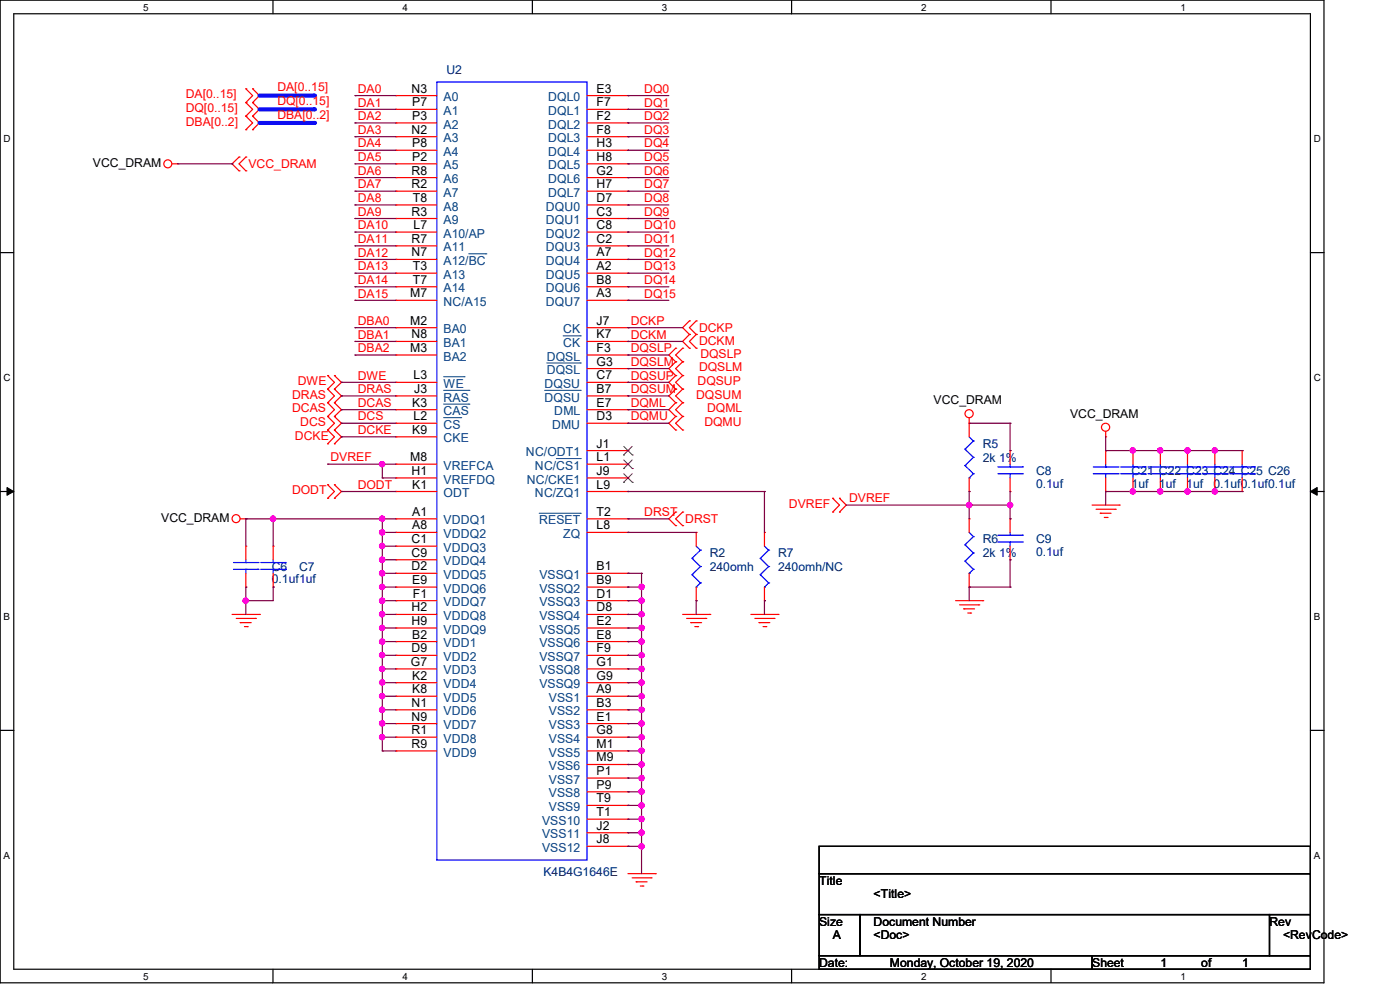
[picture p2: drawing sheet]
<svg xmlns="http://www.w3.org/2000/svg" width="297mm" height="210mm" viewBox="0 0 297 210" stroke-linecap="round" stroke-linejoin="round" font-family="sans-serif">
<path d="M0 0h280.9v208.5h-280.9zM2.9 2.9h275.1v202.7h-275.1z" fill="none" stroke="#000" stroke-width=".25"/>
<g fill="#fff">
<path d="M30.4 .3h1.1v2.4h-1.1z"/>
<path d="M30.4 205.9h1.1v2.3h-1.1z"/>
</g>
<path d="M57.9 0v2.9M57.9 205.6v2.9" fill="none" stroke="#000" stroke-width=".25"/>
<g fill="#fff">
<path d="M85.4 .3h1.1v2.4h-1.1z"/>
<path d="M85.4 205.9h1.1v2.3h-1.1z"/>
</g>
<path d="M112.9 0v2.9M112.9 205.6v2.9" fill="none" stroke="#000" stroke-width=".25"/>
<g fill="#fff">
<path d="M140.4 .3h1.2v2.4h-1.2z"/>
<path d="M140.4 205.9h1.2v2.3h-1.2z"/>
</g>
<path d="M167.9 0v2.9M167.9 205.6v2.9" fill="none" stroke="#000" stroke-width=".25"/>
<g fill="#fff">
<path d="M195.4 .3h1.2v2.4h-1.2z"/>
<path d="M195.4 205.9h1.2v2.3h-1.2z"/>
</g>
<path d="M223 0v2.9M223 205.6v2.9" fill="none" stroke="#000" stroke-width=".25"/>
<g fill="#fff">
<path d="M250.4 .3h1.2v2.4h-1.2z"/>
<path d="M250.4 205.9h1.2v2.3h-1.2z"/>
<path d="M.8 28.2h1.4v2.4h-1.4z"/>
<path d="M278.7 28.2h1.5v2.4h-1.5z"/>
<path d="M.8 78.9h1.4v2.3h-1.4z"/>
<path d="M278.7 78.9h1.5v2.3h-1.5z"/>
</g>
<path d="M0 53.6h2.9M278 53.6h2.9" fill="none" stroke="#000" stroke-width=".25"/>
<g fill="#fff">
<path d="M.8 129.6h1.3v2.3h-1.3z"/>
<path d="M278.7 129.6h1.4v2.3h-1.4z"/>
</g>
<path d="M0 104.3h2.9M278 104.3h2.9" fill="none" stroke="#000" stroke-width=".25"/>
<path d="M1.5 103.4l1.4 .9-1.4 .8zM278 104.3l1.4-.9v1.7z" fill="#000" stroke="#000" stroke-width=".21"/>
<g fill="#fff">
<path d="M.8 180.3h1.3v2.3h-1.3z"/>
<path d="M278.7 180.3h1.4v2.3h-1.4z"/>
</g>
<path d="M0 154.9h2.9M278 154.9h2.9M173.8 179.5h104.2v5.8h-104.2zM173.8 185.3h104.2v8.7h-104.2zM173.8 194h8.7v8.7h-8.7zM182.5 194h86.8v8.7h-86.8zM269.3 194h8.7v8.7h-8.7zM173.8 202.7h57.9v2.9h-57.9zM231.7 202.7h46.3v2.9h-46.3z" fill="none" stroke="#000" stroke-width=".25"/>
<g fill="none" stroke="#f00" stroke-width=".25">
<path d="M52.2 18.8h.1M52.2 18.8l1.4 1.5-1.4 1.5M53.6 18.8h.1M53.6 18.8l1.4 1.5-1.4 1.5M36.5 34.8h1.2M37.7 34.8h.1M50.7 33.3h.1M50.7 36.2h.1M50.7 33.3l-1.5 1.5 1.5 1.4M52.2 21.8h.1M52.2 24.6h.1M52.2 27.5h.1"/>
<path d="M52.2 36.2h.1M52.2 33.3h.1M52.2 21.8l1.4 1.4-1.4 1.4M52.2 24.6l1.4 1.5-1.4 1.4M52.2 33.3l-1.5 1.5 1.5 1.4M53.6 21.8h.1M53.6 24.6h.1M53.6 27.5h.1M53.6 21.8l1.4 1.4-1.4 1.4M53.6 24.6l1.4 1.5-1.4 1.4M84 29h.1M84 20.3h.1"/>
<path d="M84 34.8h.1M84 26.1h.1M84 23.2h.1M84 31.9h.1M84 37.7h.1M84 34.8h8.7M84 29h8.7M84 20.3h8.7M84 26.1h8.7M84 23.2h8.7M84 31.9h8.7M84 37.7h8.7"/>
<path d="M124.5 34.8h8.7M124.5 29h8.7M124.5 20.3h8.7M124.5 26.1h8.7M124.5 23.2h8.7M124.5 31.9h8.7M124.5 37.7h8.7M133.2 34.8h.1M133.2 31.9h.1M133.2 37.7h.1M133.2 29h.1M133.2 23.2h.1"/>
<path d="M133.2 26.1h.1M133.2 20.3h.1M84 49.2h.1M84 55h.1M84 40.6h.1M84 46.4h.1M84 52.2h.1M84 58h.1M84 43.5h.1M84 49.2h8.7M84 55h8.7M84 40.6h8.7"/>
<path d="M84 46.4h8.7M84 52.2h8.7M84 58h8.7M84 43.5h8.7M124.5 49.2h8.7M124.5 55h8.7M124.5 40.6h8.7M124.5 46.4h8.7M124.5 52.2h8.7M124.5 58h8.7M124.5 43.5h8.7M133.2 40.6h.1"/>
<path d="M133.2 43.5h.1M133.2 49.2h.1M133.2 46.4h.1M133.2 52.2h.1M133.2 55h.1M133.2 58h.1M69.5 79.7h.1M69.5 79.7l1.5 1.4-1.5 1.4M71 79.7h.1M71 79.7l1.4 1.4-1.4 1.4M84 69.5h.1M84 75.3h.1"/>
<path d="M84 63.7h.1M84 72.4h.1M84 60.8h.1M84 75.3h8.7M84 69.5h8.7M84 72.4h8.7M84 63.7h8.7M84 60.8h8.7M124.5 75.3h8.7M124.5 78.2h8.7M124.5 69.5h8.7M124.5 72.4h8.7"/>
<path d="M124.5 63.7h8.7M124.5 60.8h8.7M133.2 75.3h.1M133.2 78.2h.1M133.2 69.5h.1M133.2 72.4h.1M133.2 60.8h.1M133.2 63.7h.1M143.3 76.8h.1M143.3 73.9h.1M143.3 79.7h.1M143.3 73.9l-1.4 1.4 1.4 1.5"/>
<path d="M143.3 76.8l-1.4 1.4 1.4 1.5M143.3 79.7l-1.4 1.4 1.4 1.4M144.8 73.9h.1M144.8 76.8h.1M144.8 79.7h.1M144.8 73.9l-1.5 1.4 1.5 1.5M144.8 76.8l-1.5 1.4 1.5 1.5M144.8 79.7l-1.5 1.4 1.5 1.4M146.3 68.1h.1M146.3 71h.1M146.3 73.9h.1M146.3 68.1l-1.5 1.4 1.5 1.5"/>
<path d="M146.3 71l-1.5 1.4 1.5 1.5M147.7 71h.1M147.7 68.1h.1M147.7 73.9h.1M147.7 68.1l-1.4 1.4 1.4 1.5M147.7 71l-1.4 1.4 1.4 1.5M69.5 88.3h.1M69.5 91.2h.1M69.5 82.5h.1M69.5 85.4h.1M69.5 94.1h.1M69.5 88.3l1.5 1.5-1.5 1.4"/>
<path d="M69.5 82.5l1.5 1.5-1.5 1.4M69.5 85.4l1.5 1.5-1.5 1.4M69.5 91.2l1.5 1.5-1.5 1.4M71 91.2h.1M71 88.3h.1M71 85.4h.1M71 82.5h.1M71 94.1h.1M71 88.3l1.4 1.5-1.4 1.4M71 82.5l1.4 1.5-1.4 1.4M71 85.4l1.4 1.5-1.4 1.4M71 91.2l1.4 1.5-1.4 1.4"/>
<path d="M84 84h.1M84 86.9h.1M84 89.8h.1M84 81.1h.1M84 92.7h.1M84 98.5h.1M84 84h8.7M84 86.9h8.7M84 98.5h8.7M84 89.8h8.7M84 81.1h8.7M84 92.7h8.7"/>
<path d="M124.5 95.6h8.7M124.5 84h8.7M124.5 86.9h8.7M124.5 98.5h8.7M124.5 89.8h8.7M124.5 81.1h8.7M133.2 95.6h.1M133.2 98.5h.1M133.2 86.9h.1M133.2 89.8h.1M133.2 81.1h.1M133.2 84h.1"/>
<path d="M143.3 82.5h.1M143.3 85.4h.1M143.3 88.3h.1M143.3 91.2h.1M143.3 82.5l-1.4 1.5 1.4 1.4M143.3 85.4l-1.4 1.5 1.4 1.4M143.3 88.3l-1.4 1.5 1.4 1.4M144.8 82.5h.1M144.8 85.4h.1M144.8 88.3h.1M144.8 91.2h.1M144.8 82.5l-1.5 1.5 1.5 1.4"/>
<path d="M144.8 85.4l-1.5 1.5 1.5 1.4M144.8 88.3l-1.5 1.5 1.5 1.4M205.6 89.8h.1M205.6 88.6v4.1M214.3 95.6h.1M214.3 95.6v2.9M234.6 92.7h.1M234.6 95.6h.1M234.6 91.5v1.2M234.6 95.6v2.9M240.4 95.6h.1M240.4 95.6v2.9"/>
<path d="M246.2 95.6h.1M246.2 95.6v2.9M251.9 95.6h.1M251.9 95.6v2.9M257.7 95.6h.1M257.7 95.6v2.9M263.5 95.6h.1M263.5 95.6v2.9M51 110.1h1.2M52.2 110.1h.1M52.2 115.9h.1M52.2 115.9v2.8"/>
<path d="M58 115.9h.1M58 115.9v2.8M69.5 102.8h.1M69.5 105.7h.1M69.5 102.8l1.5 1.5-1.5 1.4M71 105.7h.1M71 102.8h.1M71 102.8l1.4 1.5-1.4 1.4M84 115.9h.1M84 118.7h.1M84 101.4h.1M84 104.3h.1"/>
<path d="M84 110.1h.1M84 112.9h.1M84 110.1h8.7M84 115.9h8.7M84 118.7h8.7M84 101.4h8.7M84 104.3h8.7M84 112.9h8.7M124.5 110.1h8.7M124.5 101.4h8.7M124.5 104.3h8.7M124.5 112.9h8.7"/>
<path d="M133.2 101.4h.1M133.2 112.9h.1M133.2 104.3h.1M133.2 110.1h.1M143.3 108.6h.1M143.3 111.5h.1M143.3 108.6l-1.4 1.5 1.4 1.4M144.8 111.5h.1M144.8 108.6h.1M144.8 108.6l-1.5 1.5 1.5 1.4M147.7 112.9h.1M147.7 112.9v3"/>
<path d="M162.2 112.9h.1M162.2 112.9v3M176.7 105.7h.1M176.7 108.6h.1M176.7 105.7l1.4 1.4-1.4 1.5M178.1 108.6h.1M178.1 105.7h.1M178.1 105.7l1.4 1.4-1.4 1.5M205.6 104.3h.1M205.6 110.1h.1M205.6 101.4v2.9M205.6 110.1v2.8"/>
<path d="M214.3 104.3h.1M214.3 110.1h.1M214.3 118.7h.1M214.3 101.4v2.9M214.3 110.1v2.8M214.3 115.9v2.8M231.7 107.1h5.7M232.5 108h4.1M233.4 108.9h.1M233.4 108.9h2.3M234.3 109.8h.6M234.6 104.3h.1"/>
<path d="M234.6 101.4v2.9M234.9 109.8h.1M236.6 108h.1M237.4 107.1h.1M240.4 104.3h.1M240.4 101.4v2.9M246.2 104.3h.1M246.2 101.4v2.9M251.9 104.3h.1M251.9 101.4v2.9M257.7 104.3h.1M257.7 101.4v2.9"/>
<path d="M263.5 104.3h.1M263.5 101.4v2.9M49.2 130.3h5.8M50.1 131.2h4.1M51 132.1h.1M51 132.1h2.3M51.9 132.9h.6M52.2 124.5h.1M52.2 121.6v2.9M52.5 132.9h.1M54.2 131.2h.1M55 130.3h.1"/>
<path d="M58 124.5h.1M58 121.6v2.9M84 121.6h.1M84 124.5h.1M84 127.4h.1M84 130.3h.1M84 133.2h.1M84 139h.1M84 136.1h.1M84 130.3h8.7M84 127.4h8.7M84 121.6h8.7"/>
<path d="M84 124.5h8.7M84 133.2h8.7M84 139h8.7M84 136.1h8.7M124.5 130.3h8.7M124.5 127.4h8.7M124.5 121.6h8.7M124.5 124.5h8.7M124.5 133.2h8.7M124.5 139h8.7M124.5 136.1h8.7M133.2 139h.1"/>
<path d="M133.2 136.1h.1M133.2 133.2h.1M133.2 130.3h.1M133.2 127.4h.1M133.2 124.5h.1M133.2 121.6h.1M144.8 130.3h5.8M145.7 131.2h4M146.6 132.1h.1M146.6 132.1h2.2M147.4 132.9h.6M147.7 127.4h.1"/>
<path d="M147.7 124.5v2.9M148 132.9h.1M149.7 131.2h.1M150.6 130.3h.1M159.3 130.3h5.8M160.1 131.2h4.1M161 132.1h.1M161 132.1h2.3M161.9 132.9h.6M162.2 127.4h.1M162.2 124.5v2.9M162.5 132.9h.1"/>
<path d="M164.2 131.2h.1M165.1 130.3h.1M202.7 127.4h5.8M203.6 128.3h4M204.5 129.2h.1M204.5 129.2h2.3M205.3 130h.6M205.6 124.5h.1M205.6 121.6v2.9M205.9 130h.1M207.6 128.3h.1M208.5 127.4h.1"/>
<path d="M84 159.3h.1M84 156.4h.1M84 153.5h.1M84 150.6h.1M84 147.7h.1M84 144.8h.1M84 141.9h.1M84 159.3h8.7M84 156.4h8.7M84 153.5h8.7M84 150.6h8.7M84 147.7h8.7"/>
<path d="M84 144.8h8.7M84 141.9h8.7M124.5 159.3h8.7M124.5 156.4h8.7M124.5 153.5h8.7M124.5 150.6h8.7M124.5 147.7h8.7M124.5 144.8h8.7M124.5 141.9h8.7M133.2 144.8h.1M133.2 141.9h.1M133.2 159.3h.1"/>
<path d="M133.2 156.4h.1M133.2 153.5h.1M133.2 150.6h.1M133.2 147.7h.1M124.5 179.5h8.7M124.5 176.7h8.7M124.5 173.8h8.7M124.5 170.9h8.7M124.5 168h8.7M124.5 165.1h8.7M124.5 162.2h8.7M133.2 179.5h.1"/>
<path d="M133.2 176.7h.1M133.2 173.8h.1M133.2 170.9h.1M133.2 168h.1M133.2 165.1h.1M133.2 162.2h.1M133.2 185.3h5.8M134.1 186.2h4M135 187.1h.1M135 187.1h2.3M135.8 188h.6M136.4 188h.1"/>
<path d="M138.1 186.2h.1M139 185.3h.1"/>
<circle cx="35.6" cy="34.8" r=".85"/>
<circle cx="205.6" cy="87.8" r=".86"/>
<circle cx="234.6" cy="90.6" r=".86"/>
<circle cx="50.1" cy="110" r=".85"/>
</g>
<g fill="none" stroke="#00f" stroke-width=".25">
<path d="M92.7 17.4h31.8v165.1h-31.8zM204.7 95.3h.1M204.7 98.8h.1M204.7 95.3l1.8 1.7M204.7 98.8l1.8 1.7M205.6 92.7l.9 .9M206.5 93.6h.1M206.5 97h.1M206.5 93.6l-1.8 1.7M206.5 97l-1.8 1.8M211.7 99.1h5.2M214.3 99.1h.1"/>
<path d="M214.3 98.5v.6M216.9 99.1h.1M231.9 99.1h5.3M234.6 99.1h.1M234.6 98.5v.6M237.2 99.1h.1M237.7 99.1h5.3M240.4 99.1h.1M240.4 98.5v.6M243 99.1h.1M243.5 99.1h5.3M246.2 99.1h.1"/>
<path d="M246.2 98.5v.6M248.8 99.1h.1M249.3 99.1h5.3M251.9 99.1h.1M251.9 98.5v.6M254.6 99.1h.1M255.1 99.1h5.2M257.7 99.1h.1M257.7 98.5v.6M260.3 99.1h.1M260.9 99.1h5.2M263.5 99.1h.1"/>
<path d="M263.5 98.5v.6M266.1 99.1h.1M49.5 119.3h5.2M52.2 119.3h.1M52.2 118.7v.6M54.7 119.3h.1M55.3 119.3h5.2M58 119.3h.1M58 118.7v.6M60.5 119.3h.1M146.8 118.4h.1M146.8 118.4l1.8 1.8"/>
<path d="M147.7 115.9l.9 .8M148.6 116.7h.1M148.6 116.7l-1.8 1.7M161.3 118.4h.1M161.3 118.4l1.8 1.8M162.2 115.9l.9 .8M163.1 116.7h.1M163.1 116.7l-1.8 1.7M204.7 115.6h.1M204.7 119h.1M204.7 115.6l1.8 1.7M204.7 119l1.8 1.8"/>
<path d="M205.6 101.4h.1M205.6 112.9l.9 .9M206.5 100.5h.1M206.5 113.8h.1M206.5 117.3h.1M206.5 100.5l-.9 .9M206.5 113.8l-1.8 1.8M206.5 117.3l-1.8 1.7M211.7 100.5h5.2M211.7 115h5.2M211.7 113.5h5.2M214.3 100.5h.1"/>
<path d="M214.3 113.5h.1M214.3 115h.1M214.3 100.5v.9M214.3 112.9v.6M214.3 115v.9M216.9 100.5h.1M216.9 115h.1M216.9 113.5h.1M231.9 100.5h5.3M234.6 100.5h.1M234.6 100.5v.9M237.2 100.5h.1"/>
<path d="M237.7 100.5h5.3M240.4 100.5h.1M240.4 100.5v.9M243 100.5h.1M243.5 100.5h5.3M246.2 100.5h.1M246.2 100.5v.9M248.8 100.5h.1M249.3 100.5h5.3M251.9 100.5h.1M251.9 100.5v.9M254.6 100.5h.1"/>
<path d="M255.1 100.5h5.2M257.7 100.5h.1M257.7 100.5v.9M260.3 100.5h.1M260.9 100.5h5.2M263.5 100.5h.1M263.5 100.5v.9M266.1 100.5h.1M49.5 120.8h5.2M52.2 120.8h.1M52.2 120.8v.8M54.7 120.8h.1"/>
<path d="M55.3 120.8h5.2M58 120.8h.1M58 120.8v.8M60.5 120.8h.1M146.8 121.9h.1M146.8 121.9l1.8 1.8M147.7 124.5h.1M148.6 120.2h.1M148.6 123.7h.1M148.6 120.2l-1.8 1.7M148.6 123.7l-.9 .8M161.3 121.9h.1"/>
<path d="M161.3 121.9l1.8 1.8M162.2 124.5h.1M163.1 120.2h.1M163.1 123.7h.1M163.1 120.2l-1.8 1.7M163.1 123.7l-.9 .8M205.6 121.6h.1M206.5 120.8h.1M206.5 120.8l-.9 .8"/>
</g>
<g fill="none" stroke="#004080" stroke-width=".21">
<path d="M99.4 53.8h3.7M103.1 53.8h.1M94.1 79.9h4.4M98.5 79.9h.1M116 77h7.1M119.5 71.2h3.6M123.1 77h.1M123.1 71.2h.1M94.1 82.8h5.4M94.1 85.7h5.4M94.1 88.6h3.6M97.7 88.6h.1"/>
<path d="M99.5 82.8h.1M99.5 85.7h.1M115.5 82.8h7.6M118 97.3h5.1M123.1 97.3h.1M123.1 82.8h.1M114.4 108.9h8.7M123.1 108.9h.1"/>
</g>
<path d="M132.3 96.5h.1M132.3 99.4h.1M132.3 94.7l1.9 1.8M132.3 97.6l1.9 1.8M134.1 94.7l-1.8 1.8M134.1 97.6l-1.8 1.8M134.2 96.5h.1M134.2 99.4h.1M132.3 102.3h.1M132.3 100.5l1.9 1.8M134.1 100.5l-1.8 1.8M134.2 102.3h.1" fill="none" stroke="#804000" stroke-width=".21"/>
<g fill="none" stroke="#800040" stroke-width=".25">
<path d="M75.3 20.3h.1M75.3 23.2h.1M75.3 26.1h.1M75.3 29h.1M75.3 31.9h.1M75.3 34.8h.1M75.3 37.7h.1M75.3 20.3h8.7M75.3 23.2h8.7M75.3 26.1h8.7M75.3 29h8.7M75.3 31.9h8.7"/>
<path d="M75.3 34.8h8.7M75.3 37.7h8.7M133.2 20.3h.1M133.2 23.2h.1M133.2 26.1h.1M133.2 29h.1M133.2 31.9h.1M133.2 34.8h.1M133.2 37.7h.1M133.2 20.3h8.7M133.2 23.2h8.7M133.2 26.1h8.7"/>
<path d="M133.2 29h8.7M133.2 31.9h8.7M133.2 34.8h8.7M133.2 37.7h8.7M75.3 40.6h.1M75.3 43.5h.1M75.3 46.4h.1M75.3 49.2h.1M75.3 52.2h.1M75.3 55h.1M75.3 58h.1M75.3 40.6h8.7"/>
<path d="M75.3 43.5h8.7M75.3 46.4h8.7M75.3 49.2h8.7M75.3 52.2h8.7M75.3 55h8.7M75.3 58h8.7M133.2 40.6h.1M133.2 43.5h.1M133.2 46.4h.1M133.2 49.2h.1M133.2 52.2h.1M133.2 55h.1"/>
<path d="M133.2 58h.1M133.2 40.6h8.7M133.2 43.5h8.7M133.2 46.4h8.7M133.2 49.2h8.7M133.2 52.2h8.7M133.2 55h8.7M133.2 58h8.7M75.3 60.8h.1M75.3 63.7h.1M75.3 69.5h.1M75.3 72.4h.1"/>
<path d="M75.3 75.3h.1M75.3 60.8h8.7M75.3 63.7h8.7M75.3 69.5h8.7M75.3 72.4h8.7M75.3 75.3h8.7M133.2 60.8h.1M133.2 63.7h.1M133.2 69.5h.1M133.2 72.4h.1M133.2 75.3h.1M133.2 78.2h.1"/>
<path d="M133.2 60.8h8.7M133.2 63.7h8.7M133.2 69.5h11.6M133.2 72.4h11.6M133.2 75.3h8.7M133.2 78.2h8.7M69.5 98.5h.1M69.5 98.5h14.5M72.4 92.7h.1M72.4 81.1h.1M72.4 86.9h.1M72.4 84h.1"/>
<path d="M72.4 89.8h.1M72.4 81.1h11.6M72.4 84h11.6M72.4 86.9h11.6M72.4 89.8h11.6M72.4 92.7h11.6M81.1 98.5h.1M81.1 98.5v2.9M133.2 81.1h.1M133.2 84h.1M133.2 86.9h.1M133.2 89.8h.1"/>
<path d="M133.2 81.1h8.7M133.2 84h8.7M133.2 86.9h8.7M133.2 89.8h8.7M205.6 89.8h8.7M214.3 89.8h.1M214.3 95.6h.1M214.3 89.8v5.8M234.6 95.6h.1M234.6 95.6h28.9M234.6 92.7v2.9M240.4 95.6h.1"/>
<path d="M246.2 95.6h.1M251.9 95.6h.1M257.7 95.6h.1M263.5 95.6h.1M52.2 110.1h.1M52.2 110.1h31.8M52.2 110.1v5.8M58 110.1h.1M58 110.1v5.8M72.4 104.3h.1M72.4 104.3h11.6M81.1 101.4h.1"/>
<path d="M81.1 110.1h.1M81.1 112.9h.1M81.1 115.9h.1M81.1 118.7h.1M81.1 112.9h2.9M81.1 110.1v49.2M81.1 101.4h2.9M81.1 115.9h2.9M81.1 118.7h2.9M133.2 110.1h.1M133.2 112.9h.1M133.2 104.3h.1"/>
<path d="M133.2 110.1h8.7M133.2 104.3h29M133.2 112.9h14.5M162.2 104.3h.1M162.2 104.3v8.6M179.5 107.1h34.8M205.6 107.1h.1M205.6 104.3h.1M205.6 104.3v5.8M214.3 107.1h.1M214.3 118.7h.1M214.3 110.1h.1"/>
<path d="M214.3 104.3v5.8M214.3 118.7v5.8M234.6 104.3h.1M234.6 104.3h28.9M234.6 104.3v2.8M240.4 104.3h.1M246.2 104.3h.1M251.9 104.3h.1M257.7 104.3h.1M263.5 104.3h.1M52.2 124.5h.1M52.2 127.4h.1"/>
<path d="M52.2 124.5v5.8M58 124.5h.1M58 124.5v2.9h-5.8M81.1 121.6h.1M81.1 124.5h.1M81.1 127.4h.1M81.1 130.3h.1M81.1 133.2h.1M81.1 136.1h.1M81.1 139h.1M81.1 121.6h2.9M81.1 124.5h2.9"/>
<path d="M81.1 127.4h2.9M81.1 130.3h2.9M81.1 133.2h2.9M81.1 136.1h2.9M81.1 139h2.9M133.2 121.6h.1M133.2 124.5h.1M133.2 127.4h.1M133.2 130.3h.1M133.2 133.2h.1M133.2 136.1h.1M133.2 139h.1"/>
<path d="M133.2 121.6h2.9M133.2 124.5h2.9M133.2 127.4h2.9M133.2 130.3h2.9M133.2 133.2h2.9M133.2 136.1h2.9M133.2 139h2.9M136.1 121.6h.1M136.1 124.5h.1M136.1 127.4h.1M136.1 130.3h.1M136.1 133.2h.1"/>
<path d="M136.1 136.1h.1M136.1 139h.1M136.1 121.6v63.7M147.7 127.4h.1M147.7 127.4v2.9M162.2 127.4h.1M162.2 127.4v2.9M205.6 124.5h.1M205.6 124.5h8.7M205.6 124.5v2.9M214.3 124.5h.1M81.1 141.9h.1"/>
<path d="M81.1 144.8h.1M81.1 147.7h.1M81.1 150.6h.1M81.1 153.5h.1M81.1 156.4h.1M81.1 159.3h.1M81.1 141.9h2.9M81.1 144.8h2.9M81.1 147.7h2.9M81.1 150.6h2.9M81.1 153.5h2.9M81.1 156.4h2.9"/>
<path d="M81.1 159.3h2.9M133.2 141.9h.1M133.2 144.8h.1M133.2 147.7h.1M133.2 150.6h.1M133.2 153.5h.1M133.2 156.4h.1M133.2 159.3h.1M133.2 141.9h2.9M133.2 144.8h2.9M133.2 147.7h2.9M133.2 150.6h2.9"/>
<path d="M133.2 153.5h2.9M133.2 156.4h2.9M133.2 159.3h2.9M136.1 141.9h.1M136.1 144.8h.1M136.1 147.7h.1M136.1 150.6h.1M136.1 153.5h.1M136.1 156.4h.1M136.1 159.3h.1M133.2 162.2h.1M133.2 165.1h.1"/>
<path d="M133.2 168h.1M133.2 170.9h.1M133.2 173.8h.1M133.2 176.7h.1M133.2 179.5h.1M133.2 162.2h2.9M133.2 165.1h2.9M133.2 168h2.9M133.2 170.9h2.9M133.2 173.8h2.9M133.2 176.7h2.9M133.2 179.5h2.9"/>
<path d="M136.1 162.2h.1M136.1 165.1h.1M136.1 168h.1M136.1 170.9h.1M136.1 173.8h.1M136.1 176.7h.1M136.1 179.5h.1"/>
</g>
<g fill="#f0f" stroke="#f0f" stroke-width=".25">
<circle cx="81.1" cy="98.5" r=".55"/>
<circle cx="136.1" cy="127.4" r=".55"/>
<circle cx="136.1" cy="133.2" r=".55"/>
<circle cx="136.1" cy="130.3" r=".55"/>
<circle cx="136.1" cy="139" r=".55"/>
<circle cx="136.1" cy="136.1" r=".55"/>
<circle cx="136.1" cy="141.9" r=".55"/>
<circle cx="136.1" cy="150.6" r=".55"/>
<circle cx="136.1" cy="147.7" r=".55"/>
<circle cx="136.1" cy="159.3" r=".55"/>
<circle cx="136.1" cy="156.4" r=".55"/>
<circle cx="136.1" cy="173.7" r=".55"/>
<circle cx="136.1" cy="176.6" r=".55"/>
<circle cx="136.1" cy="124.5" r=".55"/>
<circle cx="136.1" cy="144.8" r=".55"/>
<circle cx="136.1" cy="153.5" r=".55"/>
<circle cx="136.1" cy="162.2" r=".55"/>
<circle cx="136.1" cy="165.1" r=".55"/>
<circle cx="136.1" cy="167.9" r=".55"/>
<circle cx="136.1" cy="170.9" r=".55"/>
<circle cx="136.1" cy="179.5" r=".55"/>
<circle cx="81.1" cy="115.8" r=".55"/>
<circle cx="81.1" cy="121.6" r=".55"/>
<circle cx="81.1" cy="118.7" r=".55"/>
<circle cx="81.1" cy="127.4" r=".55"/>
<circle cx="81.1" cy="133.2" r=".55"/>
<circle cx="81.1" cy="130.3" r=".55"/>
<circle cx="81.1" cy="136.1" r=".55"/>
<circle cx="81.1" cy="141.9" r=".55"/>
<circle cx="81.1" cy="139" r=".55"/>
<circle cx="81.1" cy="153.5" r=".55"/>
<circle cx="81.1" cy="150.6" r=".55"/>
<circle cx="81.1" cy="156.4" r=".55"/>
<circle cx="81.1" cy="112.9" r=".55"/>
<circle cx="81.1" cy="124.5" r=".55"/>
<circle cx="81.1" cy="144.8" r=".55"/>
<circle cx="81.1" cy="147.7" r=".55"/>
<circle cx="81.1" cy="110" r=".55"/>
<circle cx="57.9" cy="110" r=".55"/>
<circle cx="52.1" cy="127.4" r=".55"/>
<circle cx="205.6" cy="107.1" r=".56"/>
<circle cx="214.3" cy="107.1" r=".55"/>
<circle cx="240.3" cy="95.5" r=".55"/>
<circle cx="246.1" cy="95.5" r=".55"/>
<circle cx="251.9" cy="95.5" r=".55"/>
<circle cx="257.7" cy="95.5" r=".55"/>
<circle cx="240.3" cy="104.2" r=".55"/>
<circle cx="246.1" cy="104.2" r=".55"/>
<circle cx="251.9" cy="104.2" r=".55"/>
<circle cx="257.7" cy="104.2" r=".55"/>
</g>
<path d="M55 20.3h11.6" fill="none" stroke="#00f" stroke-width=".85"/>
<circle cx="66.6" cy="20.3" r=".42" fill="#00f"/>
<path d="M55 23.2h11.6" fill="none" stroke="#00f" stroke-width=".85"/>
<circle cx="66.6" cy="23.2" r=".42" fill="#00f"/>
<path d="M55 26.1h11.6" fill="none" stroke="#00f" stroke-width=".85"/>
<circle cx="66.6" cy="26.1" r=".42" fill="#00f"/>
<path d="M37.7 34.8h11.5M49.2 34.8h.1" fill="none" stroke="#800040" stroke-width=".25"/>
<g fill="#f0f" stroke="#f0f" stroke-width=".25">
<circle cx="81.1" cy="98.5" r=".55"/>
<circle cx="136.1" cy="127.4" r=".55"/>
<circle cx="136.1" cy="133.2" r=".55"/>
<circle cx="136.1" cy="130.3" r=".55"/>
<circle cx="136.1" cy="139" r=".55"/>
<circle cx="136.1" cy="136.1" r=".55"/>
<circle cx="136.1" cy="141.9" r=".55"/>
<circle cx="136.1" cy="150.6" r=".55"/>
<circle cx="136.1" cy="147.7" r=".55"/>
<circle cx="136.1" cy="159.3" r=".55"/>
<circle cx="136.1" cy="156.4" r=".55"/>
<circle cx="136.1" cy="173.7" r=".55"/>
<circle cx="136.1" cy="176.6" r=".55"/>
<circle cx="136.1" cy="124.5" r=".55"/>
<circle cx="136.1" cy="144.8" r=".55"/>
<circle cx="136.1" cy="153.5" r=".55"/>
<circle cx="136.1" cy="162.2" r=".55"/>
<circle cx="136.1" cy="165.1" r=".55"/>
<circle cx="136.1" cy="167.9" r=".55"/>
<circle cx="136.1" cy="170.9" r=".55"/>
<circle cx="136.1" cy="179.5" r=".55"/>
<circle cx="81.1" cy="115.8" r=".55"/>
<circle cx="81.1" cy="121.6" r=".55"/>
<circle cx="81.1" cy="118.7" r=".55"/>
<circle cx="81.1" cy="127.4" r=".55"/>
<circle cx="81.1" cy="133.2" r=".55"/>
<circle cx="81.1" cy="130.3" r=".55"/>
<circle cx="81.1" cy="136.1" r=".55"/>
<circle cx="81.1" cy="141.9" r=".55"/>
<circle cx="81.1" cy="139" r=".55"/>
<circle cx="81.1" cy="153.5" r=".55"/>
<circle cx="81.1" cy="150.6" r=".55"/>
<circle cx="81.1" cy="156.4" r=".55"/>
<circle cx="81.1" cy="112.9" r=".55"/>
<circle cx="81.1" cy="124.5" r=".55"/>
<circle cx="81.1" cy="144.8" r=".55"/>
<circle cx="81.1" cy="147.7" r=".55"/>
<circle cx="81.1" cy="110" r=".55"/>
<circle cx="57.9" cy="110" r=".55"/>
<circle cx="52.1" cy="127.4" r=".55"/>
<circle cx="205.6" cy="107.1" r=".56"/>
<circle cx="214.3" cy="107.1" r=".55"/>
<circle cx="240.3" cy="95.5" r=".55"/>
<circle cx="246.1" cy="95.5" r=".55"/>
<circle cx="251.9" cy="95.5" r=".55"/>
<circle cx="257.7" cy="95.5" r=".55"/>
<circle cx="240.3" cy="104.2" r=".55"/>
<circle cx="246.1" cy="104.2" r=".55"/>
<circle cx="251.9" cy="104.2" r=".55"/>
<circle cx="257.7" cy="104.2" r=".55"/>
</g>
<g font-size="2.6" fill="#000080">
<text x="94.7" y="15.7">U2</text>
<text x="208.5" y="95">R5</text>
<text x="208.5" y="97.9">2k 1%</text>
<text x="219.8" y="100.8">C8</text>
<text x="240.1" y="100.8">C21 C22 C23 C24 C25 C26</text>
<text x="219.8" y="103.4">0.1uf</text>
<text x="240.1" y="103.4">1uf</text>
<text x="245.9" y="103.4">1uf</text>
<text x="251.7" y="103.4">1uf</text>
<text x="257.4" y="103.4">0.1uf0.1uf0.1uf</text>
<text x="150.6" y="118.2">R2</text>
<text x="165.1" y="118.2">R7</text>
<text x="208.5" y="115.3">R6</text>
<text x="208.5" y="118.2">2k 1%</text>
<text x="219.8" y="115.3">C9</text>
<text x="219.8" y="117.9">0.1uf</text>
<text x="57.7" y="121.1">C6</text>
<text x="57.7" y="123.7">0.1uf1uf</text>
<text x="63.5" y="121.1">C7</text>
<text x="150.6" y="121.1">240omh</text>
<text x="165.1" y="121.1">240omh/NC</text>
<text x="115.3" y="185.9">K4B4G1646E</text>
</g>
<g font-size="2.6" fill="#f00">
<text x="39.4" y="20.9">DA[0..15]</text>
<text x="39.4" y="23.8">DQ[0..15]</text>
<text x="58.8" y="19.4">DA[0..15]</text>
<text x="58.8" y="22.3">DQ[0..15]</text>
<text x="75.9" y="19.7">DA0</text>
<text x="75.9" y="22.6">DA1</text>
<text x="136.7" y="19.7">DQ0</text>
<text x="136.7" y="22.6">DQ1</text>
<text x="39.4" y="26.7">DBA[0..2]</text>
<text x="58.8" y="25.2">DBA[0..2]</text>
<text x="75.9" y="25.5">DA2</text>
<text x="75.9" y="28.4">DA3</text>
<text x="136.7" y="25.5">DQ2</text>
<text x="136.7" y="28.4">DQ3</text>
<text x="52.7" y="35.6">VCC_DRAM</text>
<text x="75.9" y="31.3">DA4</text>
<text x="75.9" y="34.2">DA5</text>
<text x="136.7" y="31.3">DQ4</text>
<text x="136.7" y="34.2">DQ5</text>
<text x="75.9" y="37.1">DA6</text>
<text x="75.9" y="40">DA7</text>
<text x="136.7" y="37.1">DQ6</text>
<text x="136.7" y="40">DQ7</text>
<text x="75.9" y="42.9">DA8</text>
<text x="75.9" y="45.8">DA9</text>
<text x="136.7" y="42.9">DQ8</text>
<text x="136.7" y="45.8">DQ9</text>
<text x="75.9" y="48.6">DA10</text>
<text x="75.9" y="51.6">DA11</text>
<text x="136.7" y="48.6">DQ10</text>
<text x="136.7" y="51.6">DQ11</text>
<text x="75.9" y="54.4">DA12</text>
<text x="75.9" y="57.4">DA13</text>
<text x="136.7" y="54.4">DQ12</text>
<text x="136.7" y="57.4">DQ13</text>
<text x="75.9" y="60.2">DA14</text>
<text x="75.9" y="63.1">DA15</text>
<text x="136.7" y="60.2">DQ14</text>
<text x="136.7" y="63.1">DQ15</text>
<text x="75.9" y="68.9">DBA0</text>
<text x="75.9" y="71.8">DBA1</text>
<text x="133.8" y="68.9">DCKP</text>
<text x="133.8" y="71.8">DCKM</text>
<text x="148.3" y="70.4">DCKP</text>
<text x="75.9" y="74.7">DBA2</text>
<text x="133.8" y="74.7">DQSLP</text>
<text x="133.8" y="77.6">DQSLM</text>
<text x="148.3" y="73.3">DCKM</text>
<text x="148.6" y="75.9">DQSLP</text>
<text x="63.2" y="81.7">DWE</text>
<text x="75.9" y="80.5">DWE</text>
<text x="75.9" y="83.4">DRAS</text>
<text x="133.8" y="80.5">DQSUP</text>
<text x="133.8" y="83.4">DQSUM</text>
<text x="148" y="81.7">DQSUP</text>
<text x="148.3" y="78.8">DQSLM</text>
<text x="62" y="84.6">DRAS</text>
<text x="62" y="87.5">DCAS</text>
<text x="75.9" y="86.3">DCAS</text>
<text x="75.9" y="89.2">DCS</text>
<text x="133.8" y="86.3">DQML</text>
<text x="133.8" y="89.2">DQMU</text>
<text x="147.7" y="84.6">DQSUM</text>
<text x="150" y="87.5">DQML</text>
<text x="62.6" y="93.3">DCKE</text>
<text x="63.7" y="90.4">DCS</text>
<text x="75.9" y="92.1">DCKE</text>
<text x="149.4" y="90.4">DQMU</text>
<text x="70.1" y="97.9">DVREF</text>
<text x="62" y="104.9">DODT</text>
<text x="75.9" y="103.7">DODT</text>
<text x="167.4" y="107.7">DVREF</text>
<text x="180.1" y="106.6">DVREF</text>
<text x="136.7" y="109.5">DRST</text>
<text x="145.4" y="111">DRST</text>
</g>
<g font-size="2.6">
<text x="87.3" y="19.6">N3</text>
<text x="87.5" y="22.6">P7</text>
<text x="126.6" y="22.6">F7</text>
<text x="126.6" y="19.6">E3</text>
<text x="87.3" y="28.4">N2</text>
<text x="87.5" y="25.4">P3</text>
<text x="126.6" y="28.4">F8</text>
<text x="126.6" y="25.4">F2</text>
<text x="19.7" y="35.3">VCC_DRAM</text>
<text x="87.5" y="34.1">P2</text>
<text x="87.5" y="31.2">P8</text>
<text x="126.6" y="34.1">H8</text>
<text x="126.6" y="31.2">H3</text>
<text x="87.3" y="39.9">R2</text>
<text x="87.3" y="37">R8</text>
<text x="126.6" y="39.9">H7</text>
<text x="126.6" y="37">G2</text>
<text x="87.3" y="45.7">R3</text>
<text x="87.6" y="42.8">T8</text>
<text x="126.6" y="42.8">D7</text>
<text x="126.6" y="45.7">C3</text>
<text x="87.3" y="51.5">R7</text>
<text x="87.8" y="48.6">L7</text>
<text x="126.6" y="48.6">C8</text>
<text x="126.6" y="51.5">C2</text>
<text x="87.3" y="54.4">N7</text>
<text x="87.6" y="57.3">T3</text>
<text x="126.6" y="54.4">A7</text>
<text x="126.6" y="57.3">A2</text>
<text x="87" y="63.1">M7</text>
<text x="87.6" y="60.2">T7</text>
<text x="126.6" y="60.2">B8</text>
<text x="126.6" y="63.1">A3</text>
<text x="87" y="68.9">M2</text>
<text x="87.3" y="71.8">N8</text>
<text x="126.6" y="68.9">J7</text>
<text x="126.6" y="71.8">K7</text>
<text x="87" y="74.7">M3</text>
<text x="126.6" y="74.7">F3</text>
<text x="126.6" y="77.6">G3</text>
<text x="87.8" y="80.5">L3</text>
<text x="87.9" y="83.4">J3</text>
<text x="126.6" y="80.5">C7</text>
<text x="126.6" y="83.4">B7</text>
<text x="87.5" y="86.3">K3</text>
<text x="87.8" y="89.2">L2</text>
<text x="126.6" y="86.3">E7</text>
<text x="126.6" y="89.2">D3</text>
<text x="198.1" y="85.8">VCC_DRAM</text>
<text x="227" y="88.6">VCC_DRAM</text>
<text x="87.5" y="92">K9</text>
<text x="126.6" y="95">J1</text>
<text x="87" y="97.8">M8</text>
<text x="87.3" y="100.8">H1</text>
<text x="126.6" y="100.8">J9</text>
<text x="126.6" y="97.8">L1</text>
<text x="87.5" y="103.6">K1</text>
<text x="126.6" y="103.6">L9</text>
<text x="34.2" y="110.7">VCC_DRAM</text>
<text x="87.5" y="109.4">A1</text>
<text x="87.5" y="112.3">A8</text>
<text x="126.6" y="112.3">L8</text>
<text x="126.6" y="109.4">T2</text>
<text x="87.3" y="115.2">C1</text>
<text x="87.3" y="118.1">C9</text>
<text x="87.3" y="121">D2</text>
<text x="87.5" y="123.9">E9</text>
<text x="126.6" y="123.9">B9</text>
<text x="126.6" y="121">B1</text>
<text x="87.3" y="129.7">H2</text>
<text x="87.6" y="126.8">F1</text>
<text x="126.6" y="129.7">D8</text>
<text x="126.6" y="126.8">D1</text>
<text x="87.3" y="132.6">H9</text>
<text x="87.5" y="135.5">B2</text>
<text x="126.6" y="135.5">E8</text>
<text x="126.6" y="132.6">E2</text>
<text x="87.2" y="141.3">G7</text>
<text x="87.3" y="138.4">D9</text>
<text x="126.6" y="141.3">G1</text>
<text x="126.6" y="138.4">F9</text>
<text x="87.3" y="149.9">N1</text>
<text x="87.5" y="147.1">K8</text>
<text x="87.5" y="144.2">K2</text>
<text x="126.6" y="144.2">G9</text>
<text x="126.6" y="149.9">B3</text>
<text x="126.6" y="147.1">A9</text>
<text x="87.3" y="155.7">R1</text>
<text x="87.3" y="152.9">N9</text>
<text x="126.6" y="155.7">G8</text>
<text x="126.6" y="152.9">E1</text>
<text x="87.3" y="158.7">R9</text>
<text x="126.6" y="161.5">M9</text>
<text x="126.6" y="158.7">M1</text>
<text x="126.6" y="167.3">P9</text>
<text x="126.6" y="164.4">P1</text>
<text x="126.6" y="173.1">T1</text>
<text x="126.6" y="170.2">T9</text>
<text x="126.6" y="178.9">J8</text>
<text x="126.6" y="176">J2</text>
<text x="173.8" y="187.7">Title</text>
<text x="185.3" y="190.6">&lt;Title&gt;</text>
<text x="173.8" y="196.3">Size</text>
<text x="185.3" y="196.3">Document Number</text>
<text x="269.3" y="196.3">Rev</text>
<text x="176.7" y="199.3">A</text>
<text x="185.3" y="199.3">&lt;Doc&gt;</text>
<text x="272.2" y="199.3">&lt;RevCode&gt;</text>
<text x="173.8" y="205.1">Date:</text>
<text x="188.8" y="205.1">Monday, October 19, 2020</text>
<text x="231.7" y="205.1">Sheet</text>
<text x="246.2" y="205.1">1</text>
<text x="254.8" y="205.1">of</text>
<text x="263.5" y="205.1">1</text>
</g>
<g font-size="2.6" fill="#004080">
<text x="94.1" y="21.5">A0</text>
<text x="116.3" y="21.5">DQL0</text>
<text x="94.1" y="27.3">A2</text>
<text x="94.1" y="24.4">A1</text>
<text x="116.3" y="24.4">DQL1</text>
<text x="116.3" y="27.3">DQL2</text>
<text x="94.1" y="30.2">A3</text>
<text x="94.1" y="35.9">A5</text>
<text x="94.1" y="33.1">A4</text>
<text x="116.3" y="35.9">DQL5</text>
<text x="116.3" y="33.1">DQL4</text>
<text x="116.3" y="30.2">DQL3</text>
<text x="94.1" y="41.7">A7</text>
<text x="94.1" y="38.9">A6</text>
<text x="116.3" y="41.7">DQL7</text>
<text x="116.3" y="38.9">DQL6</text>
<text x="94.1" y="47.5">A9</text>
<text x="94.1" y="44.7">A8</text>
<text x="115.8" y="44.7">DQU0</text>
<text x="115.8" y="47.5">DQU1</text>
<text x="94.1" y="50.4">A10/AP</text>
<text x="94.1" y="53.3">A11</text>
<text x="115.8" y="50.4">DQU2</text>
<text x="115.8" y="53.3">DQU3</text>
<text x="94.1" y="56.2">A12/BC</text>
<text x="94.1" y="59.1">A13</text>
<text x="115.8" y="56.2">DQU4</text>
<text x="115.8" y="59.1">DQU5</text>
<text x="94.1" y="64.9">NC/A15</text>
<text x="94.1" y="62">A14</text>
<text x="115.8" y="62">DQU6</text>
<text x="115.8" y="64.9">DQU7</text>
<text x="94.1" y="70.7">BA0</text>
<text x="119.5" y="70.7">CK</text>
<text x="94.1" y="76.5">BA2</text>
<text x="94.1" y="73.6">BA1</text>
<text x="116" y="76.5">DQSL</text>
<text x="119.5" y="73.6">CK</text>
<text x="94.1" y="82.3">WE</text>
<text x="115.5" y="82.3">DQSU</text>
<text x="116" y="79.4">DQSL</text>
<text x="94.1" y="85.2">RAS</text>
<text x="94.1" y="88.1">CAS</text>
<text x="115.5" y="85.2">DQSU</text>
<text x="117.6" y="88.1">DML</text>
<text x="94.1" y="91">CS</text>
<text x="94.1" y="93.9">CKE</text>
<text x="117.1" y="91">DMU</text>
<text x="94.1" y="99.7">VREFCA</text>
<text x="111.6" y="96.8">NC/ODT1</text>
<text x="113.5" y="99.7">NC/CS1</text>
<text x="94.1" y="102.6">VREFDQ</text>
<text x="94.1" y="105.5">ODT</text>
<text x="111.8" y="102.6">NC/CKE1</text>
<text x="113.5" y="105.5">NC/ZQ1</text>
<text x="94.1" y="111.3">VDDQ1</text>
<text x="114.4" y="111.3">RESET</text>
<text x="94.1" y="117">VDDQ3</text>
<text x="94.1" y="119.9">VDDQ4</text>
<text x="94.1" y="114.1">VDDQ2</text>
<text x="119.5" y="114.1">ZQ</text>
<text x="94.1" y="122.8">VDDQ5</text>
<text x="94.1" y="125.7">VDDQ6</text>
<text x="114.4" y="125.7">VSSQ2</text>
<text x="114.4" y="122.8">VSSQ1</text>
<text x="94.1" y="128.6">VDDQ7</text>
<text x="94.1" y="131.5">VDDQ8</text>
<text x="114.4" y="131.5">VSSQ4</text>
<text x="114.4" y="128.6">VSSQ3</text>
<text x="94.1" y="134.4">VDDQ9</text>
<text x="94.1" y="137.3">VDD1</text>
<text x="114.4" y="137.3">VSSQ6</text>
<text x="114.4" y="134.4">VSSQ5</text>
<text x="94.1" y="143.1">VDD3</text>
<text x="94.1" y="140.2">VDD2</text>
<text x="114.4" y="143.1">VSSQ8</text>
<text x="114.4" y="140.2">VSSQ7</text>
<text x="94.1" y="148.9">VDD5</text>
<text x="94.1" y="146">VDD4</text>
<text x="114.4" y="146">VSSQ9</text>
<text x="116.5" y="148.9">VSS1</text>
<text x="94.1" y="154.7">VDD7</text>
<text x="94.1" y="151.8">VDD6</text>
<text x="116.5" y="154.7">VSS3</text>
<text x="116.5" y="151.8">VSS2</text>
<text x="94.1" y="160.5">VDD9</text>
<text x="94.1" y="157.6">VDD8</text>
<text x="116.5" y="160.5">VSS5</text>
<text x="116.5" y="157.6">VSS4</text>
<text x="116.5" y="166.2">VSS7</text>
<text x="116.5" y="163.4">VSS6</text>
<text x="116.5" y="172">VSS9</text>
<text x="116.5" y="169.2">VSS8</text>
<text x="115" y="177.8">VSS11</text>
<text x="115" y="175">VSS10</text>
<text x="115" y="180.7">VSS12</text>
</g>
<g font-size="2.1">
<text x="30.4" y="2.2">5</text>
<text x="85.4" y="2.2">4</text>
<text x="140.4" y="2.2">3</text>
<text x="195.4" y="2.2">2</text>
<text x="250.4" y="2.2">1</text>
<text x=".8" y="30.1">D</text>
<text x="278.7" y="30.1">D</text>
<text x=".8" y="80.8">C</text>
<text x="278.7" y="80.8">C</text>
<text x=".8" y="131.5">B</text>
<text x="278.7" y="131.5">B</text>
<text x=".8" y="182.2">A</text>
<text x="278.7" y="182.2">A</text>
<text x="30.4" y="207.8">5</text>
<text x="85.4" y="207.8">4</text>
<text x="140.4" y="207.8">3</text>
<text x="195.4" y="207.8">2</text>
<text x="250.4" y="207.8">1</text>
</g>
</svg>
